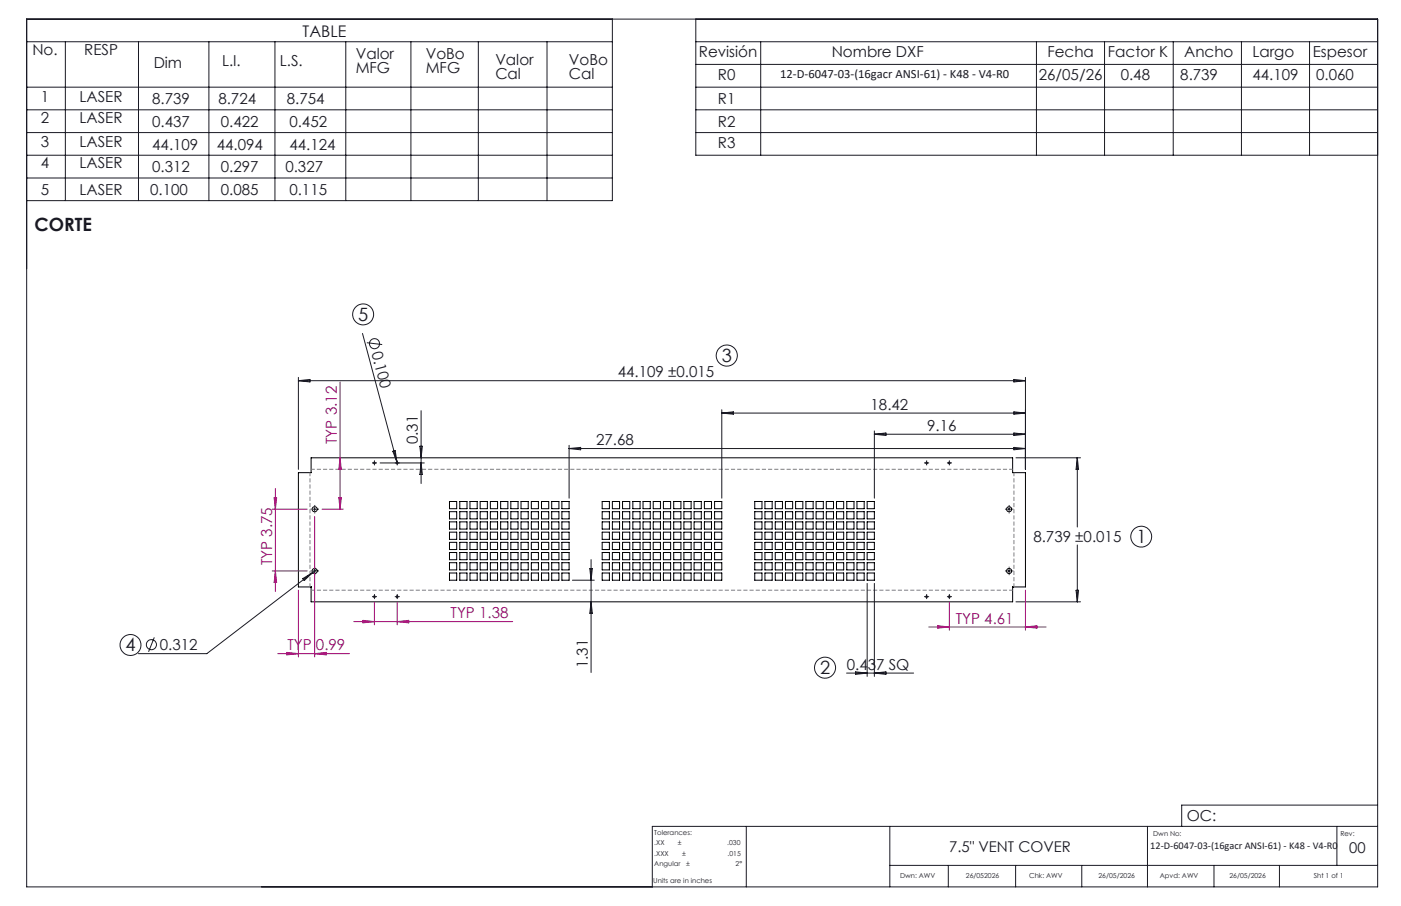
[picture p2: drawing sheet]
<svg xmlns="http://www.w3.org/2000/svg" width="432mm" height="279mm" viewBox="0 0 432 279" stroke-linecap="round" stroke-linejoin="round" font-family="sans-serif">
<g fill="none" stroke="#000" stroke-width=".31">
<path d="M95.9 141.2h216.2v4.6h4v35.2h-4v4.6h-216.2v-4.6h-3.9v-35.2h3.9zM138.5 154.7h2.3v2.2h-2.3zM138.5 157.8h2.3v2.2h-2.3zM141.7 154.7h2.2v2.2h-2.2zM141.7 157.8h2.2v2.2h-2.2zM144.9 154.7h2.2v2.2h-2.2zM144.9 157.8h2.2v2.2h-2.2zM148 154.7h2.2v2.2h-2.2zM148 157.8h2.2v2.2h-2.2zM151.1 154.7h2.3v2.2h-2.3zM151.1 157.8h2.3v2.2h-2.3zM154.3 154.7h2.2v2.2h-2.2z"/>
<path d="M154.3 157.8h2.2v2.2h-2.2zM157.4 154.7h2.3v2.2h-2.3zM157.4 157.8h2.3v2.2h-2.3zM160.6 154.7h2.2v2.2h-2.2zM160.6 157.8h2.2v2.2h-2.2zM163.8 154.7h2.1v2.2h-2.1zM163.8 157.8h2.1v2.2h-2.1zM166.9 154.7h2.2v2.2h-2.2zM166.9 157.8h2.2v2.2h-2.2zM170 154.7h2.3v2.2h-2.3zM170 157.8h2.3v2.2h-2.3zM173.2 154.7h2.2v2.2h-2.2z"/>
<path d="M173.2 157.8h2.2v2.2h-2.2zM185.6 154.7h2.2v2.2h-2.2zM185.6 157.8h2.2v2.2h-2.2zM188.7 154.7h2.3v2.2h-2.3zM188.7 157.8h2.3v2.2h-2.3zM191.9 154.7h2.2v2.2h-2.2zM191.9 157.8h2.2v2.2h-2.2zM195.1 154.7h2.2v2.2h-2.2zM195.1 157.8h2.2v2.2h-2.2zM198.2 154.7h2.2v2.2h-2.2zM198.2 157.8h2.2v2.2h-2.2zM201.3 154.7h2.3v2.2h-2.3z"/>
<path d="M201.3 157.8h2.3v2.2h-2.3zM204.5 154.7h2.2v2.2h-2.2zM204.5 157.8h2.2v2.2h-2.2zM207.6 154.7h2.3v2.2h-2.3zM207.6 157.8h2.3v2.2h-2.3zM210.8 154.7h2.2v2.2h-2.2zM210.8 157.8h2.2v2.2h-2.2zM213.9 154.7h2.2v2.2h-2.2zM213.9 157.8h2.2v2.2h-2.2zM217.1 154.7h2.2v2.2h-2.2zM217.1 157.8h2.2v2.2h-2.2zM220.2 154.7h2.3v2.2h-2.3z"/>
<path d="M220.2 157.8h2.3v2.2h-2.3zM232.6 154.7h2.2v2.2h-2.2zM232.6 157.8h2.2v2.2h-2.2zM235.8 154.7h2.2v2.2h-2.2zM235.8 157.8h2.2v2.2h-2.2zM238.9 154.7h2.3v2.2h-2.3zM238.9 157.8h2.3v2.2h-2.3zM242.1 154.7h2.2v2.2h-2.2zM242.1 157.8h2.2v2.2h-2.2zM245.2 154.7h2.2v2.2h-2.2zM245.2 157.8h2.2v2.2h-2.2zM248.4 154.7h2.2v2.2h-2.2z"/>
<path d="M248.4 157.8h2.2v2.2h-2.2zM251.5 154.7h2.3v2.2h-2.3zM251.5 157.8h2.3v2.2h-2.3zM254.7 154.7h2.2v2.2h-2.2zM254.7 157.8h2.2v2.2h-2.2zM257.8 154.7h2.2v2.2h-2.2zM257.8 157.8h2.2v2.2h-2.2zM261 154.7h2.2v2.2h-2.2zM261 157.8h2.2v2.2h-2.2zM264.1 154.7h2.2v2.2h-2.2zM264.1 157.8h2.2v2.2h-2.2zM267.3 154.7h2.2v2.2h-2.2z"/>
<path d="M267.3 157.8h2.2v2.2h-2.2zM312.1 145.7h.1M138.5 160.9h2.3v2.3h-2.3zM138.5 164.1h2.3v2.2h-2.3zM138.5 167.3h2.3v2.2h-2.3zM138.5 170.4h2.3v2.2h-2.3zM138.5 173.5h2.3v2.3h-2.3zM138.5 176.7h2.3v2.2h-2.3zM141.7 160.9h2.2v2.3h-2.2zM141.7 164.1h2.2v2.2h-2.2zM141.7 167.3h2.2v2.2h-2.2zM141.7 170.4h2.2v2.2h-2.2z"/>
<path d="M141.7 173.5h2.2v2.3h-2.2zM141.7 176.7h2.2v2.2h-2.2zM144.9 160.9h2.2v2.3h-2.2zM144.9 164.1h2.2v2.2h-2.2zM144.9 167.3h2.2v2.2h-2.2zM144.9 170.4h2.2v2.2h-2.2zM144.9 173.5h2.2v2.3h-2.2zM144.9 176.7h2.2v2.2h-2.2zM148 160.9h2.2v2.3h-2.2zM148 164.1h2.2v2.2h-2.2zM148 167.3h2.2v2.2h-2.2zM148 170.4h2.2v2.2h-2.2z"/>
<path d="M148 173.5h2.2v2.3h-2.2zM148 176.7h2.2v2.2h-2.2zM151.1 160.9h2.3v2.3h-2.3zM151.1 164.1h2.3v2.2h-2.3zM151.1 167.3h2.3v2.2h-2.3zM151.1 170.4h2.3v2.2h-2.3zM151.1 173.5h2.3v2.3h-2.3zM151.1 176.7h2.3v2.2h-2.3zM154.3 160.9h2.2v2.3h-2.2zM154.3 164.1h2.2v2.2h-2.2zM154.3 167.3h2.2v2.2h-2.2zM154.3 170.4h2.2v2.2h-2.2z"/>
<path d="M154.3 173.5h2.2v2.3h-2.2zM154.3 176.7h2.2v2.2h-2.2zM157.4 160.9h2.3v2.3h-2.3zM157.4 164.1h2.3v2.2h-2.3zM157.4 167.3h2.3v2.2h-2.3zM157.4 170.4h2.3v2.2h-2.3zM157.4 173.5h2.3v2.3h-2.3zM157.4 176.7h2.3v2.2h-2.3zM160.6 160.9h2.2v2.3h-2.2zM160.6 164.1h2.2v2.2h-2.2zM160.6 167.3h2.2v2.2h-2.2zM160.6 170.4h2.2v2.2h-2.2z"/>
<path d="M160.6 173.5h2.2v2.3h-2.2zM160.6 176.7h2.2v2.2h-2.2zM163.8 160.9h2.1v2.3h-2.1zM163.8 164.1h2.1v2.2h-2.1zM163.8 167.3h2.1v2.2h-2.1zM163.8 170.4h2.1v2.2h-2.1zM163.8 173.5h2.1v2.3h-2.1zM163.8 176.7h2.1v2.2h-2.1zM166.9 160.9h2.2v2.3h-2.2zM166.9 164.1h2.2v2.2h-2.2zM166.9 167.3h2.2v2.2h-2.2zM166.9 170.4h2.2v2.2h-2.2z"/>
<path d="M166.9 173.5h2.2v2.3h-2.2zM166.9 176.7h2.2v2.2h-2.2zM170 160.9h2.3v2.3h-2.3zM170 164.1h2.3v2.2h-2.3zM170 167.3h2.3v2.2h-2.3zM170 170.4h2.3v2.2h-2.3zM170 173.5h2.3v2.3h-2.3zM170 176.7h2.3v2.2h-2.3zM173.2 160.9h2.2v2.3h-2.2zM173.2 164.1h2.2v2.2h-2.2zM173.2 167.3h2.2v2.2h-2.2zM173.2 170.4h2.2v2.2h-2.2z"/>
<path d="M173.2 173.5h2.2v2.3h-2.2zM173.2 176.7h2.2v2.2h-2.2zM185.6 160.9h2.2v2.3h-2.2zM185.6 164.1h2.2v2.2h-2.2zM185.6 173.5h2.2v2.3h-2.2zM185.6 170.4h2.2v2.2h-2.2zM185.6 167.3h2.2v2.2h-2.2zM185.6 176.7h2.2v2.2h-2.2zM188.7 160.9h2.3v2.3h-2.3zM188.7 164.1h2.3v2.2h-2.3zM188.7 167.3h2.3v2.2h-2.3zM188.7 170.4h2.3v2.2h-2.3z"/>
<path d="M188.7 173.5h2.3v2.3h-2.3zM188.7 176.7h2.3v2.2h-2.3zM191.9 160.9h2.2v2.3h-2.2zM191.9 164.1h2.2v2.2h-2.2zM191.9 167.3h2.2v2.2h-2.2zM191.9 170.4h2.2v2.2h-2.2zM191.9 173.5h2.2v2.3h-2.2zM191.9 176.7h2.2v2.2h-2.2zM195.1 160.9h2.2v2.3h-2.2zM195.1 164.1h2.2v2.2h-2.2zM195.1 167.3h2.2v2.2h-2.2zM195.1 170.4h2.2v2.2h-2.2z"/>
<path d="M195.1 173.5h2.2v2.3h-2.2zM195.1 176.7h2.2v2.2h-2.2zM198.2 160.9h2.2v2.3h-2.2zM198.2 164.1h2.2v2.2h-2.2zM198.2 167.3h2.2v2.2h-2.2zM198.2 170.4h2.2v2.2h-2.2zM198.2 173.5h2.2v2.3h-2.2zM198.2 176.7h2.2v2.2h-2.2zM201.3 160.9h2.3v2.3h-2.3zM201.3 164.1h2.3v2.2h-2.3zM201.3 167.3h2.3v2.2h-2.3zM201.3 170.4h2.3v2.2h-2.3z"/>
<path d="M201.3 173.5h2.3v2.3h-2.3zM201.3 176.7h2.3v2.2h-2.3zM204.5 160.9h2.2v2.3h-2.2zM204.5 164.1h2.2v2.2h-2.2zM204.5 167.3h2.2v2.2h-2.2zM204.5 170.4h2.2v2.2h-2.2zM204.5 173.5h2.2v2.3h-2.2zM204.5 176.7h2.2v2.2h-2.2zM207.6 160.9h2.3v2.3h-2.3zM207.6 164.1h2.3v2.2h-2.3zM207.6 167.3h2.3v2.2h-2.3zM207.6 170.4h2.3v2.2h-2.3z"/>
<path d="M207.6 173.5h2.3v2.3h-2.3zM207.6 176.7h2.3v2.2h-2.3zM210.8 160.9h2.2v2.3h-2.2zM210.8 164.1h2.2v2.2h-2.2zM210.8 167.3h2.2v2.2h-2.2zM210.8 170.4h2.2v2.2h-2.2zM210.8 173.5h2.2v2.3h-2.2zM210.8 176.7h2.2v2.2h-2.2zM213.9 160.9h2.2v2.3h-2.2zM213.9 164.1h2.2v2.2h-2.2zM213.9 167.3h2.2v2.2h-2.2zM213.9 170.4h2.2v2.2h-2.2z"/>
<path d="M213.9 173.5h2.2v2.3h-2.2zM213.9 176.7h2.2v2.2h-2.2zM217.1 160.9h2.2v2.3h-2.2zM217.1 164.1h2.2v2.2h-2.2zM217.1 167.3h2.2v2.2h-2.2zM217.1 170.4h2.2v2.2h-2.2zM217.1 173.5h2.2v2.3h-2.2zM217.1 176.7h2.2v2.2h-2.2zM220.2 160.9h2.3v2.3h-2.3zM220.2 164.1h2.3v2.2h-2.3zM220.2 167.3h2.3v2.2h-2.3zM220.2 170.4h2.3v2.2h-2.3z"/>
<path d="M220.2 173.5h2.3v2.3h-2.3zM220.2 176.7h2.3v2.2h-2.3zM232.6 160.9h2.2v2.3h-2.2zM232.6 164.1h2.2v2.2h-2.2zM232.6 173.5h2.2v2.3h-2.2zM232.6 170.4h2.2v2.2h-2.2zM232.6 167.3h2.2v2.2h-2.2zM232.6 176.7h2.2v2.2h-2.2zM235.8 160.9h2.2v2.3h-2.2zM235.8 164.1h2.2v2.2h-2.2zM235.8 167.3h2.2v2.2h-2.2zM235.8 170.4h2.2v2.2h-2.2z"/>
<path d="M235.8 173.5h2.2v2.3h-2.2zM235.8 176.7h2.2v2.2h-2.2zM238.9 160.9h2.3v2.3h-2.3zM238.9 164.1h2.3v2.2h-2.3zM238.9 173.5h2.3v2.3h-2.3zM238.9 170.4h2.3v2.2h-2.3zM238.9 167.3h2.3v2.2h-2.3zM238.9 176.7h2.3v2.2h-2.3zM242.1 160.9h2.2v2.3h-2.2zM242.1 164.1h2.2v2.2h-2.2zM242.1 167.3h2.2v2.2h-2.2zM242.1 170.4h2.2v2.2h-2.2z"/>
<path d="M242.1 173.5h2.2v2.3h-2.2zM242.1 176.7h2.2v2.2h-2.2zM245.2 160.9h2.2v2.3h-2.2zM245.2 164.1h2.2v2.2h-2.2zM245.2 167.3h2.2v2.2h-2.2zM245.2 170.4h2.2v2.2h-2.2zM245.2 173.5h2.2v2.3h-2.2zM245.2 176.7h2.2v2.2h-2.2zM248.4 160.9h2.2v2.3h-2.2zM248.4 164.1h2.2v2.2h-2.2zM248.4 167.3h2.2v2.2h-2.2zM248.4 170.4h2.2v2.2h-2.2z"/>
<path d="M248.4 173.5h2.2v2.3h-2.2zM248.4 176.7h2.2v2.2h-2.2zM251.5 160.9h2.3v2.3h-2.3zM251.5 164.1h2.3v2.2h-2.3zM251.5 167.3h2.3v2.2h-2.3zM251.5 170.4h2.3v2.2h-2.3zM251.5 173.5h2.3v2.3h-2.3zM251.5 176.7h2.3v2.2h-2.3zM254.7 160.9h2.2v2.3h-2.2zM254.7 164.1h2.2v2.2h-2.2zM254.7 167.3h2.2v2.2h-2.2zM254.7 170.4h2.2v2.2h-2.2z"/>
<path d="M254.7 173.5h2.2v2.3h-2.2zM254.7 176.7h2.2v2.2h-2.2zM257.8 160.9h2.2v2.3h-2.2zM257.8 164.1h2.2v2.2h-2.2zM257.8 167.3h2.2v2.2h-2.2zM257.8 170.4h2.2v2.2h-2.2zM257.8 173.5h2.2v2.3h-2.2zM257.8 176.7h2.2v2.2h-2.2zM261 160.9h2.2v2.3h-2.2zM261 164.1h2.2v2.2h-2.2zM261 167.3h2.2v2.2h-2.2zM261 170.4h2.2v2.2h-2.2z"/>
<path d="M261 173.5h2.2v2.3h-2.2zM261 176.7h2.2v2.2h-2.2zM264.1 160.9h2.2v2.3h-2.2zM264.1 164.1h2.2v2.2h-2.2zM264.1 167.3h2.2v2.2h-2.2zM264.1 170.4h2.2v2.2h-2.2zM264.1 173.5h2.2v2.3h-2.2zM264.1 176.7h2.2v2.2h-2.2zM267.3 160.9h2.2v2.3h-2.2zM267.3 164.1h2.2v2.2h-2.2zM267.3 167.3h2.2v2.2h-2.2zM267.3 170.4h2.2v2.2h-2.2z"/>
<path d="M267.3 173.5h2.2v2.3h-2.2zM267.3 176.7h2.2v2.2h-2.2zM312.1 181h.1"/>
<circle cx="97" cy="157" r=".8"/>
<circle cx="115.4" cy="142.8" r=".25"/>
<circle cx="122.4" cy="142.8" r=".25"/>
<circle cx="285.6" cy="142.8" r=".25"/>
<circle cx="292.6" cy="142.8" r=".25"/>
<circle cx="311" cy="157" r=".8"/>
<circle cx="97" cy="176.1" r=".8"/>
<circle cx="311" cy="176.1" r=".8"/>
<circle cx="115.4" cy="184" r=".25"/>
<circle cx="122.4" cy="184" r=".25"/>
<circle cx="285.6" cy="184" r=".25"/>
<circle cx="292.6" cy="184" r=".25"/>
</g>
<g fill="none" stroke="#191924" stroke-width=".31">
<path d="M8.2 5.9h416.4v267.6h-416.4zM8.2 12.9h180.5M20.1 12.9v49M42.7 12.9v49M64.4 12.9v49M84.7 12.9v49M106.6 12.9v49M126.6 12.9v49M147.4 12.9v49M168.6 12.9v49M188.7 5.9v56h-180.5M214.5 12.9h210.1"/>
<path d="M214.5 5.9v42h210.1M214.5 19.9h210.1M234.5 12.9v35M319.4 12.9v35M340.4 12.9v35M361.6 12.9v35M382.6 12.9v35M403.6 12.9v35M8.2 26.9h180.5M8.2 33.9h180.5M214.5 26.9h210.1M214.5 33.9h210.1"/>
<path d="M8.2 40.9h180.5M8.2 47.9h180.5M8.2 54.9h180.5M214.5 40.9h210.1M92 116.4v28.3M92 117.4h224.1M92 117.4l3.5-.4v.8zM111.7 102.8l10.6 39.7M113.1 105.7l4.7 .6M312.5 117l3.6 .4-3.6 .4zM316.1 116.4v28.3M121.1 139.2l.7-.2 .5 3.5z"/>
<path d="M129.4 137.6h.8l-.4 3.6zM129.8 126.6v22.5M175.4 137.3v16.3M175.4 138.3h140.7M175.4 138.3l3.6-.3v.7zM222.5 126.4v27.2M222.5 127.4h93.6M222.5 127.4l3.5-.4v.7zM269.5 132.9v20.7M269.5 133.9l3.5-.4v.8zM269.5 133.9h46.6M312.5 127l3.6 .4-3.6 .3z"/>
<path d="M312.5 133.5l3.6 .4-3.6 .4zM312.5 138l3.6 .3-3.6 .4zM96.5 157h1M97 156.5v1.1M114.9 142.8h1M115.4 142.3v1M117.2 142.8h13.6M122.3 142.5l.2 .5M122.4 142.3v1M129.8 142.8l.4 3.5h-.8zM285.1 142.8h1M285.6 142.3v1"/>
<path d="M292.1 142.8h1M292.6 142.3v1M310.5 157h1M311 156.5v1.1M313.1 141.2h19.9M332 141.2v21.3M332 141.2l.4 3.5h-.8zM93.3 178.4l3.1-1.8-2.6 2.4zM96.4 176.6l-32.7 25h-21M96.5 176.1h1M97 175.6v1M97.6 175.6l-1.2 1"/>
<path d="M176.4 178.9h6.8M181.8 175.4h.8l-.4 3.5zM182.2 172.6v34.8M267.3 179.9v28.7M269.5 179.9v28.7M310.5 176.1h1M311 175.6v1M332 168.1v17.5M47.6 196.6l-1.8 4.4M114.9 184h1M115.4 183.5v1M121.9 184h1"/>
<path d="M122.4 183.5v1M182.2 185.6l.4 3.5h-.8zM285.1 184h1M285.6 183.5v1M292.1 184h1M292.6 183.5v1M313.1 185.6h19.9M331.6 182h.8l-.4 3.6zM260.9 207.6h20.7M263.7 207.2l3.6 .4-3.6 .4zM269.5 207.6l3.5-.4v.8zM230 254.8v18.7"/>
<path d="M274.2 254.8v18.7M353.7 254.8v18.7M412 254.8v12.1M424.6 254.8h-223.6v18.7M424.6 248.3h-60.4v6.5M274.2 266.9h150.4M292.3 266.9v6.6M313 266.9v6.6M333.4 266.9v6.6M374.2 266.9v6.6M394.3 266.9v6.6"/>
<circle cx="111.9" cy="96.9" r="3.2"/>
<circle cx="115.4" cy="106" r="1.56"/>
<circle cx="224" cy="109.7" r="3.3"/>
<circle cx="351.8" cy="165.5" r="3.2"/>
<circle cx="40.2" cy="198.9" r="3.2"/>
<circle cx="46.7" cy="198.8" r="1.56"/>
<circle cx="254.3" cy="205.9" r="3.2"/>
</g>
<g fill="none" stroke="#191924" stroke-width=".31" stroke-dasharray="15.2 1.3 1.3 1.3" stroke-linecap="butt">
<path d="M96 157h-.3M97 156v-.3M97 158v.3M98 157h.3M114.9 142.7h-.2M115.4 142.2v-.2M115.4 143.2v.3M115.9 142.7h.3M121.9 142.7h-.2M122.4 142.2v-.2M122.4 143.2v.3M122.9 142.7h.3"/>
<path d="M285.1 142.7h-.2M285.6 142.2v-.2M285.6 143.2v.3M286.1 142.7h.3M292.1 142.7h-.2M292.6 142.2v-.2M292.6 143.2v.3M293.1 142.7h.3M310 157h-.3M311 156v-.3M311 158v.3M312 157h.3"/>
<path d="M96 176.1h-.3M97 175.1v-.3M97 177.1v.3M98 176.1h.3M310 176.1h-.3M311 175.1v-.3M311 177.1v.3M312 176.1h.3M114.9 184h-.2M115.4 183.5v-.3M115.4 184.5v.2M115.9 184h.3"/>
<path d="M121.9 184h-.2M122.4 183.5v-.3M122.4 184.5v.2M122.9 184h.3M285.1 184h-.2M285.6 183.5v-.3M285.6 184.5v.2M286.1 184h.3M292.1 184h-.2M292.6 183.5v-.3M292.6 184.5v.2M293.1 184h.3"/>
</g>
<path d="M95.5 145.7v35.3M312.1 144.7h-216.2M95.9 182h216.2M312.5 181v-35.3" fill="none" stroke="#808080" stroke-width=".31" stroke-dasharray="1.3 .6" stroke-dashoffset=".2" stroke-linecap="butt"/>
<g fill="none" stroke="#a0006e" stroke-width=".31">
<path d="M104.8 117.8v39.2M83.9 157h10.8M84.5 153.5h.8l-.4 3.5zM84.9 150.7v31.7M97 159.3v43.3M99.3 157h6.5M104.4 153.5h.8l-.4 3.5zM104.8 141.2l.4 3.5h-.8zM83.9 176.1h10.8M84.9 176.1l.4 3.5h-.8zM92 182v20.6M109 191.7h49"/>
<path d="M111.9 191.3l3.5 .4-3.5 .4zM115.4 185.8v6.9M122.4 185.8v6.9M122.4 191.7l3.6-.4v.8zM286.2 193.4h36.2M289 193l3.6 .4-3.6 .3zM292.6 185.8v8.5M316.1 182v12.3M316.1 193.4l3.5-.4v.7zM85.6 201.6h22.1M88.4 201.2l3.6 .4-3.6 .4zM97 201.6l3.5-.4v.8z"/>
</g>
<g font-size="5.6" fill="#191924">
<text x="10.6" y="71.3">CORTE</text>
<text x="110.4" y="98.9">5</text>
<text x="222.5" y="111.6">3</text>
<text x="350.2" y="167.5">1</text>
<text x="38.7" y="200.9">4</text>
<text x="252.8" y="207.9">2</text>
</g>
<text font-size="4.9" fill="#191924" x="93.3" y="11.4">TABLE</text>
<g font-size="4.7" fill="#191924">
<text x="10" y="17">No.</text>
<text x="26" y="17">RESP</text>
<text x="215.4" y="17.6">Revisión</text>
<text x="256.3" y="17.6">Nombre DXF</text>
<text x="322.8" y="17.5">Fecha</text>
<text x="341.5" y="17.5">Factor K</text>
<text x="365" y="17.5">Ancho</text>
<text x="386" y="17.5">Largo</text>
<text x="404.6" y="17.5">Espesor</text>
<text x="47.4" y="20.9">Dim</text>
<text x="68.4" y="20.4">L.I.</text>
<text x="86.3" y="20.4">L.S.</text>
<text x="109.6" y="18.1">Valor</text>
<text x="109.6" y="22.6">MFG</text>
<text x="131.2" y="18.1">VoBo</text>
<text x="131.2" y="22.6">MFG</text>
<text x="152.7" y="20">Valor</text>
<text x="175.3" y="20">VoBo</text>
<text x="152.7" y="24.5">Cal</text>
<text x="175.3" y="24.5">Cal</text>
<text x="221.3" y="24.6">R0</text>
<text x="320.2" y="24.7">26/05/26</text>
<text x="345.4" y="24.7">0.48</text>
<text x="363.8" y="24.7">8.739</text>
<text x="386" y="24.7">44.109</text>
<text x="405.7" y="24.7">0.060</text>
<text x="12.6" y="31.3">1</text>
<text x="24.5" y="31.3">LASER</text>
<text x="46.9" y="32">8.739</text>
<text x="67.3" y="32">8.724</text>
<text x="88.4" y="32">8.754</text>
<text x="221.3" y="32.1">R1</text>
<text x="12.6" y="38">2</text>
<text x="24.5" y="38">LASER</text>
<text x="46.9" y="39.2">0.437</text>
<text x="68.1" y="39.2">0.422</text>
<text x="89.2" y="39.2">0.452</text>
<text x="221.3" y="39.1">R2</text>
<text x="12.6" y="45.4">3</text>
<text x="24.5" y="45.4">LASER</text>
<text x="46.9" y="46.1">44.109</text>
<text x="66.8" y="46.1">44.094</text>
<text x="89.2" y="46.1">44.124</text>
<text x="221.3" y="45.8">R3</text>
<text x="12.6" y="51.9">4</text>
<text x="24.5" y="51.9">LASER</text>
<text x="46.9" y="53.2">0.312</text>
<text x="68.1" y="53.2">0.297</text>
<text x="88" y="53.2">0.327</text>
<text x="12.6" y="60.1">5</text>
<text x="24.5" y="60.1">LASER</text>
<text x="46.3" y="60.1">0.100</text>
<text x="68.1" y="60.1">0.085</text>
<text x="89.2" y="60.1">0.115</text>
<text x="114.5" y="108.9" transform="rotate(75 114.5 108.9)">0.100</text>
<text x="190.4" y="116.4">44.109 ±0.015</text>
<text x="268.3" y="126.3">18.42</text>
<text x="128.8" y="137" transform="rotate(-90 128.8 137)">0.31</text>
<text x="183.8" y="137.3">27.68</text>
<text x="285.7" y="132.9">9.16</text>
<text x="318.5" y="167">8.739 ±0.015</text>
<text x="49.2" y="200.5">0.312</text>
<text x="181.2" y="206.1" transform="rotate(-90 181.2 206.1)">1.31</text>
<text x="261" y="206.6">0.437 SQ</text>
<text x="365.8" y="253.1">OC:</text>
</g>
<g font-size="4.7" fill="#a0006e">
<text x="103.8" y="136.9" transform="rotate(-90 103.8 136.9)">TYP 3.12</text>
<text x="83.9" y="174.4" transform="rotate(-90 83.9 174.4)">TYP 3.75</text>
<text x="138.9" y="190.7">TYP 1.38</text>
<text x="294.6" y="192.3">TYP 4.61</text>
<text x="88.6" y="200.6">TYP 0.99</text>
</g>
<g font-size="4.6" fill="#191924">
<text x="292.5" y="262.7">7.5&quot; VENT COVER</text>
<text x="415.9" y="263">00</text>
</g>
<text font-size="3.9" fill="#191924" x="240.5" y="24">12-D-6047-03-(16gacr ANSI-61) - K48 - V4-R0</text>
<text font-size="3.2" fill="#191924" x="354.5" y="261.8">12-D-6047-03-(16gacr ANSI-61) - K48 - V4-R0</text>
<g font-size="2.1" fill="#191924">
<text x="201.7" y="257.6">Tolerances:</text>
<text x="355.4" y="257.8">Dwn No:</text>
<text x="413.1" y="257.8">Rev:</text>
<text x="201.7" y="260.7">.XX</text>
<text x="201.7" y="263.9">.XXX</text>
<text x="208.9" y="260.7">±</text>
<text x="210.2" y="263.9">±</text>
<text x="224.1" y="260.7">.030</text>
<text x="224.3" y="263.9">.015</text>
<text x="201.7" y="267">Angular</text>
<text x="211.5" y="267">±</text>
<text x="226.7" y="267">2°</text>
<text x="201.3" y="272.3">Units are in inches</text>
<text x="277.4" y="270.7">Dwn: AWV</text>
<text x="297.7" y="270.7">26/052026</text>
<text x="317.2" y="270.7">Chk: AWV</text>
<text x="338.6" y="270.7">26/05/2026</text>
<text x="357.5" y="270.7">Apvd: AWV</text>
<text x="378.9" y="270.7">26/05/2026</text>
<text x="404.9" y="270.7">Sht 1 of 1</text>
</g>
</svg>
